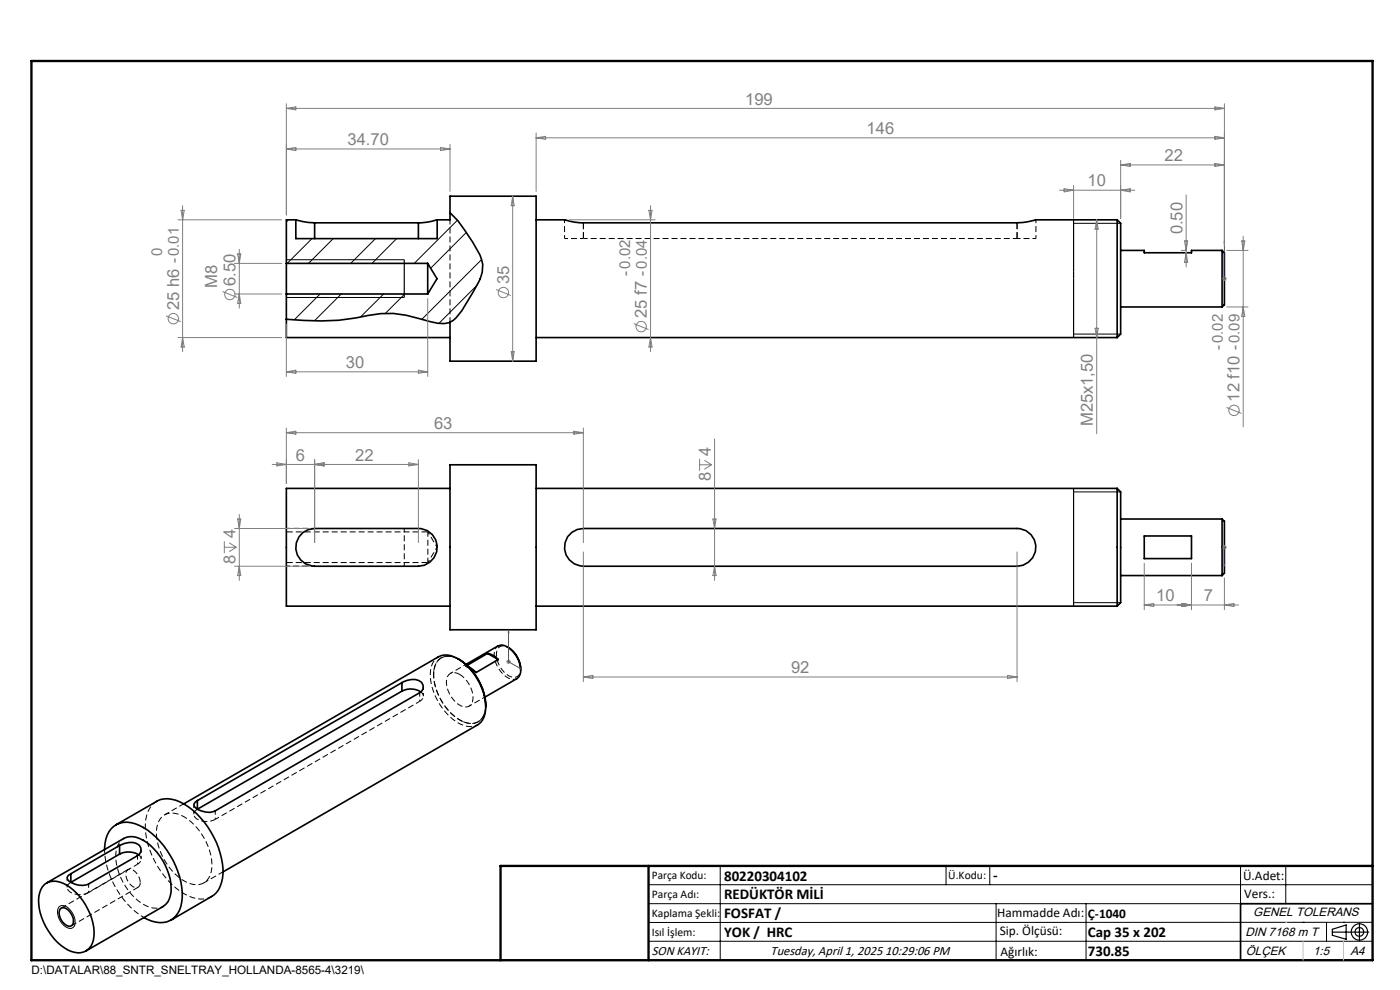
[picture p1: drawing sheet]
<svg xmlns="http://www.w3.org/2000/svg" width="297mm" height="210mm" viewBox="0 0 297 210" stroke-linecap="round" stroke-linejoin="round" font-family="sans-serif">
<path d="M95.5 68.3v-21.7M90.8 119.3v-6.5M39 170.5l-4.1 2.4M43.2 187.3l4.1-2.4M44.9 190.2a5.7 5.7 0 0 1-5.8-.6 18.1 18.1 0 0 1-8.3-14.8 5.7 5.7 0 0 1 2.4-4.8" fill="none" stroke="#000" stroke-width=".21" stroke-dasharray="1.3 .6" stroke-dashoffset=".2" stroke-linecap="butt"/>
<path d="M123.8 50.6h92M105.7 137a2.58 2.58 0 0 0-.7 3 5.7 5.7 0 0 0 3.5 4.1h.5l.7-.2M98.8 141.3l.7 .2M45.7 173.8l43.3-25M18.8 189.3l10.4-6" fill="none" stroke="#000" stroke-width=".21" stroke-dasharray="1.3 .6" stroke-dashoffset=".4" stroke-linecap="butt"/>
<path d="M123.8 50.6v-3.3M215.8 50.6v-3.3M60.8 119.3h30M90.8 112.8h-30M29.8 187.2a2.93 2.93 0 0 0-2.3-2.8 1.35 1.35 0 0 0-.6 2 2.59 2.59 0 0 0 2.1 1.9 .94 .94 0 0 0 .8-1.1" fill="none" stroke="#000" stroke-width=".21" stroke-dasharray="1.3 .6" stroke-dashoffset="-.1" stroke-linecap="butt"/>
<path d="M119.8 50.6h4M119.8 46.6v4M215.8 50.6h4M219.8 50.6v-4M66.8 112.1h-6M85.8 112.1v8M60.8 120.1h6M30.5 194.6a18.2 18.2 0 0 1-8.3-14.4" fill="none" stroke="#000" stroke-width=".21" stroke-dasharray="1.3 .6" stroke-dashoffset=".5" stroke-linecap="butt"/>
<g fill="none" stroke="#000" stroke-width=".21">
<path d="M60.7 55.1h25.1M61.2 46.6l-.5 .5M66.2 50.6l-5.3 5.3M70.7 50.6l-5.3 5.3M79.7 50.6l-5.3 5.3M84.1 50.6l-5.2 5.3M97 46.7l-9.1 9.2M98.9 49.3l-7.5 7.6M102.2 55.1l-12.7 12.6M227.8 47.4h9.9M60.7 63.1h25.1M67.9 62.4l-5.5 5.4"/>
<path d="M72.4 62.4l-5.6 5.6M81.4 62.4l-4.9 4.8M85.9 62.4l-4.1 4.1M101.2 60.5l-8.1 8.1M227.8 70.9h9.9M227.8 104.3h9.9M93.6 139.6a4.6 4.6 0 0 1 5.2 1.3 12.1 12.1 0 0 1 4.2 9.4 3.6 3.6 0 0 1-1.6 2.8M227.8 127.8h9.9M92 142.3v.2M98.1 153l.2 .1M12.5 192.4a1.62 1.62 0 0 1 2.3 .5 3 3 0 0 1 .7 3.8 1.87 1.87 0 0 1-2.4-.8 3.3 3.3 0 0 1-.6-3.5zM137.6 187.7h153.6"/>
<path d="M137.6 191.7h153.6M137.6 199.7h153.6M152.8 183.7v20M200.7 183.7v4M210 183.7v4M211.3 191.7v12M230.4 191.7v12M263.2 183.7v20M272.8 183.7v8M276.4 195.6h.1M281.4 195.6v4.1M285 195.6h.1"/>
<path d="M291.2 195.6l-153.6 .1"/>
</g>
<g fill="none" stroke="#000" stroke-width=".35">
<path d="M60.7 55.9v6.5M60.7 55.9h30M62.8 46.6l1.5 .4 2.4 .3M62.8 46.6h-2.1v9.3M62.8 46.6v4h29.9v-4M66.7 47.3h22.1M66.7 47.3v3.3M88.8 47.3v3.3M90.7 55.9v6.5M90.7 55.9l2 3.2-2 3.3M92.7 46.6l-2 .5-1.9 .2M95.5 45.1v-3.5h18.2v35h-18.2v-8.2"/>
<path d="M95.5 45.1l1.7 1.7a36.4 36.4 0 0 1 5 8.3 6.1 6.1 0 0 1-.6 4.7l-2.6 4.4a8.3 8.3 0 0 1-3.5 4.2M95.5 45.1v1.5h-2.8M113.7 46.6h6.1l3.3 .7h92.7l2.4-.3 1.5-.4h17.3M237 46.6l.7 .8v23.5l-.7 .7M237 46.6v25M237.7 53.1h5v.5h10.1v-.5h6.5M259.3 53.1v12M259.3 53.1a1.18 1.18 0 0 1 .5 1.4v9.2a1.18 1.18 0 0 1-.5 1.4M60.7 67.7v3.9h34.8M60.7 67.7a53.2 53.2 0 0 0 17.4-.8 19.7 19.7 0 0 1 10.7 .6l2.6 .8a5.8 5.8 0 0 0 4.1 .1M60.7 62.4h30M60.7 62.4v5.3"/>
<path d="M113.7 71.6h123.3M237.7 65.1h21.6M95.5 98.6h18.2v35h-18.2zM64.3 112.9l1.2-.6 1.2-.2h22.1a4 4 0 0 1 4 4 4 4 0 0 1-4 4h-22.1a4 4 0 0 1-3.8-2.7 4 4 0 0 1 1.4-4.5zM95.5 103.6h-34.8v25h34.8M113.7 103.6h123.3M121.3 112.9l1.1-.6 1.4-.2h92a4 4 0 0 1 4 4 4 4 0 0 1-4 4h-92a4 4 0 0 1-3.8-2.7 4 4 0 0 1 1.3-4.5zM237 103.6v25M237 103.6l.7 .7v23.5l-.7 .8M237.7 110.1h21.6M242.7 113.7h10.1v4.8h-10.1zM259.3 110.1a1.18 1.18 0 0 1 .5 1.4v9.2a1.18 1.18 0 0 1-.5 1.4"/>
<path d="M259.3 110.1v12M97.2 139.7a4.1 4.1 0 0 0-4.2-.4l-54 31.2M97.2 139.7a12.4 12.4 0 0 1 5.7 11.7 3.6 3.6 0 0 1-1.6 2.4l-54 31.2M97.2 139.7a12.2 12.2 0 0 1 5.8 10.3M103.4 138.6a3.8 3.8 0 0 1 2.3 1.3M103.4 138.6l-4.3 2.5M103.4 138.6l2.3 1.3M105.7 139.9l-4.7 2.8-1.5-1.2M107.6 137.2a1.93 1.93 0 0 0-1.9-.2l-6.8 3.9M107.6 137.2a5.7 5.7 0 0 1 2.7 5.9l-.7 .9-6.7 3.9M107.6 137.2a5.6 5.6 0 0 1 2.9 4.9M113.7 128.6h123.3"/>
<path d="M237.7 122.1h21.6M85.3 144.8a3.7 3.7 0 0 1 4.1-.1 1.4 1.4 0 0 1-.4 2.3l-43.4 25a4.1 4.1 0 0 1-4.4-1l-.1-.4 .8-.8M85.3 146.6a3.9 3.9 0 0 1 4 .2M85.3 144.8l-43.4 25M85.3 146.6l-43.4 25.1v-1.9M85.3 144.8v1.8M24.6 175l8.6-5a5.6 5.6 0 0 1 5.9 .6 18.2 18.2 0 0 1 8.2 14.7 5.8 5.8 0 0 1-2.4 4.9l-8.6 5M25.4 179.3a3.9 3.9 0 0 1 4.2 0 1.41 1.41 0 0 1-.5 2.2l-10.3 6a4 4 0 0 1-4.5-1v-.4l.2-.4 .5-.4M25.4 179.3l-10.4 6M25.4 179.3v1.9M9.5 187.6a4.3 4.3 0 0 1 5.3 .6 13 13 0 0 1 5.1 10.3 3.4 3.4 0 0 1-4.7 3.4 12.5 12.5 0 0 1-6.9-11.8 4.1 4.1 0 0 1 1.2-2.5zM9.9 187.3l16.3-9.4a3.9 3.9 0 0 1 4.2 .4 12.4 12.4 0 0 1 5.8 11.6 3.4 3.4 0 0 1-1.6 2.4l-16.4 9.4"/>
<path d="M12.7 192.9a1.34 1.34 0 0 1 2.1 .5 2.48 2.48 0 0 1 .6 2.8 1.07 1.07 0 0 1-1.7-.2 2.88 2.88 0 0 1-1-3.1zM22.2 180.2a5.4 5.4 0 0 1 3.2-5.6 7.5 7.5 0 0 1 6.8 2.2 18.2 18.2 0 0 1 6.5 13.6 5 5 0 0 1-4 5.3 6.9 6.9 0 0 1-4.2-1M25.4 181.2a4.1 4.1 0 0 1 4 .1M25.4 181.2l-10.4 6v-1.9M291.2 191.7h-28v12"/>
</g>
<path d="M90.8 119.3l1.9-3.2M92.7 116.1l-1.9-3.3M93 139.3a5 5 0 0 0-1.6 5.4 12.5 12.5 0 0 0 6.9 9.2 3.7 3.7 0 0 0 3-.2M89.8 147.7v-2M98.9 140.9l-3.4 2M99.5 149.8l3.4-2M39.1 173.3a12.8 12.8 0 0 1 5.8 10.8 3.3 3.3 0 0 1-4.7 3.3 12.4 12.4 0 0 1-6.9-11.8 3.3 3.3 0 0 1 5-2.7l.8 .4M41.1 170.7v2M14.2 186.2v2M30 182.2v-2M34.6 192.3a4.8 4.8 0 0 1-5.3-1.2 12.7 12.7 0 0 1-4.7-10.5 3.8 3.8 0 0 1 1.7-2.8" fill="none" stroke="#000" stroke-width=".21" stroke-dasharray="1.3 .6" stroke-dashoffset=".6" stroke-linecap="butt"/>
<path d="M93.4 139.7a3.6 3.6 0 0 0-1.4 2.6M92 142.7a11.9 11.9 0 0 0 6.1 10.3M97.5 143.1a5.8 5.8 0 0 1 2.7 5.8 1.59 1.59 0 0 1-2.4 .8 5.9 5.9 0 0 1-3-5.7 1.65 1.65 0 0 1 2.7-.9M41.9 171.6a1.19 1.19 0 0 0-.8 1.3 1.19 1.19 0 0 0 1 1 4.2 4.2 0 0 0 3.6-.1M15 187.1a1.19 1.19 0 0 0-.7 1.3 1.19 1.19 0 0 0 1 1 4.2 4.2 0 0 0 3.5-.1M15.2 196.4l14.1-8.2M27.1 184.5l-14.1 8.1" fill="none" stroke="#000" stroke-width=".21" stroke-dasharray="1.3 .6" stroke-dashoffset=".1" stroke-linecap="butt"/>
<path d="M89 148.8v-1.8M45.7 173.8v-1.8M18.8 189.3v-1.8M29.2 183.3v-1.8" fill="none" stroke="#000" stroke-width=".21" stroke-dasharray="1.3 .6" stroke-dashoffset=".9" stroke-linecap="butt"/>
<path d="M89 148.8a1.12 1.12 0 0 0 .8-1 1.12 1.12 0 0 0-.5-1M98.8 141.3l2.2 1.3M29.2 183.3a1.12 1.12 0 0 0 .7-.9 1.12 1.12 0 0 0-.5-1.1" fill="none" stroke="#000" stroke-width=".21" stroke-dasharray="1.3 .6" stroke-dashoffset=".3" stroke-linecap="butt"/>
<path d="M93.6 139.5l-.2 .2M92 142.5v.2M98.3 153.1a3.5 3.5 0 0 0 3.1 0M99.1 141.1l-.3 .2M103.1 149.5a3.5 3.5 0 0 1-3.1 4 7.8 7.8 0 0 1-5.6-3.7 10 10 0 0 1-2-8.8 3.1 3.1 0 0 1 4.4-1.4l.7 .3" fill="none" stroke="#000" stroke-width=".21" stroke-dasharray="1.3 .6" stroke-linecap="butt"/>
<path d="M110.5 141.8a1.58 1.58 0 0 1-.8 1.7 1.58 1.58 0 0 1-1.8-.2 5.2 5.2 0 0 1-2.4-5.5 1.54 1.54 0 0 1 2.4-.5" fill="none" stroke="#000" stroke-width=".21" stroke-dasharray="1.3 .6" stroke-dashoffset=".8" stroke-linecap="butt"/>
<g fill="none" stroke="#808080" stroke-width=".21">
<path d="M60.7 22v23.6M60.7 31.6h34.8M60.7 31.6l2.1-.3v.7zM60.7 23l2.1-.3v.6zM60.7 23h199.1M93.5 31.3l2 .3-2 .4zM95.5 30.6v10M113.7 28.2v12.4M113.7 29.2h146.1M113.7 29.2l2-.3v.7zM227.8 39.4v6.9M237.7 34v12.3"/>
<path d="M237.7 35h22.1M237.7 35l2-.3v.6zM257.7 22.7l2.1 .3-2.1 .3zM257.7 28.9l2.1 .3-2.1 .4zM257.7 34.7l2.1 .3-2.1 .3zM259.8 22v30.1M37.7 46.6h22.1M38.4 44.6h.7l-.4 2zM38.7 43.6v31M49.7 55.9h10.1M50.4 53.9h.7l-.3 2zM50.8 52.9v12.5"/>
<path d="M108.8 41.6v35M108.8 41.6l.3 2h-.7zM120.8 46.6h18.2M137.7 44.6h.6l-.3 2zM138 43.6v31M224.8 40.3h15.9M225.7 40l2.1 .3-2.1 .4zM232.7 46.6v45.4M232.7 46.6l.3 2h-.7zM237.7 40.3l2-.3v.7zM250.6 53.1h1.1M251.3 51.1h.7l-.4 2z"/>
<path d="M251.6 41.3v15.3M251.6 53.6l.4 2h-.7zM259.3 59.1h.9M259.4 58.8l.7 .7M259.8 58.6v1M260.1 58.8l-.7 .7M260.2 53.1h4.6M263.4 51.1h.7l-.4 2zM263.7 50.1v40.4M35.2 67l3.1 1.2M37.7 71.6h22.1M38.7 71.6l.4 2h-.7z"/>
<path d="M47.2 61.8l3.1 1.3M49.7 62.4h10.1M50.8 62.4l.3 2h-.7zM60.7 68.7v11.2M60.7 78.9l2.1-.4v.7zM60.7 78.9h30M88.8 78.5l1.9 .4-1.9 .3zM90.7 63.4v16.5M105.2 61.4l3.2 1.3M108.4 74.6h.7l-.3 2zM134.4 68.6l3.2 1.3M138 71.6l.3 2h-.6z"/>
<path d="M232.3 69.6h.7l-.3 2zM260.2 65.1h4.6M263.7 65.1l.4 2h-.7zM57.7 98.5h31.1M58.7 98.2l2 .3-2 .3zM60.7 90.8v11.8M60.7 91.8l2.1-.3v.6zM60.7 91.8h63.1M66.7 97.5v17.6M66.7 98.5l2.1-.3v.6zM86.7 98.2l2.1 .3-2.1 .3zM88.8 97.5v17.6"/>
<path d="M121.7 91.5l2.1 .3-2.1 .3zM123.8 90.8v24.3M148.4 97.3v2.6M148.4 98.6h2.6M149.4 97.6l1.6 1M151 98.6l-1.6 .9M151.6 93.1v30M260.2 86.4l3.1 1.3M47.6 114.8v2.5M47.6 116.1h2.5M48.6 115.1l1.5 1M49.7 112.1h16.1"/>
<path d="M50.1 116.1l-1.5 .9M50.4 110.1h.7l-.3 2zM50.8 109.1v14M123.8 117.1v27.5M151.2 110.1h.7l-.3 2zM215.8 117.1v27.5M242.7 119.5v9.8M252.8 119.5v9.8M259.3 116.1h.9M259.4 115.7l.7 .7M259.8 115.6v1M260.1 115.7l-.7 .7"/>
<path d="M49.7 120.1h16.1M50.8 120.1l.3 2h-.7zM107.9 139.9v1M151.6 120.1l.3 2h-.7zM242.7 128.3h20M242.7 128.3l2.1-.3v.6zM250.8 128l2 .3-2 .3zM259.8 122.6v6.7M259.8 128.3l2-.3v.6zM107.4 140.4h1M107.5 140l.7 .7M108.2 140l-.7 .7"/>
<path d="M123.8 143.6h92M123.8 143.6l2-.3v.6zM213.7 143.3l2.1 .3-2.1 .3z"/>
<circle cx="36.8" cy="67.6" r="1.11"/>
<circle cx="48.8" cy="62.5" r="1.09"/>
<circle cx="106.8" cy="62.1" r="1.11"/>
<circle cx="136" cy="69.3" r="1.09"/>
<circle cx="261.8" cy="87" r="1.11"/>
</g>
<g fill="none" stroke="#000" stroke-width=".25">
<path d="M85.8 55.1v8M227.8 46.6v25M227.8 103.6v25M282.6 197.7h7.8M282.6 197.1l3-.9v3l-3-.8zM288.4 195.8v3.8M106.2 203.7h185"/>
<circle cx="288.4" cy="197.7" r="1.74"/>
<circle cx="288.4" cy="197.7" r=".93"/>
</g>
<path d="M259.8 59v.2zM259.8 51.1v.4v-.4M259.8 59.1h.1M259.8 51.1v8M259.8 116v.2zM259.8 116.1h.1M259.8 116.1v4M107.9 133.8v.4l-.1-.1zM107.9 133.8v6.6l2.8 1.6M259.8 120.1v-.4v.4M110.4 141.7l.3 .3-.3-.1z" fill="none" stroke="#00f" stroke-width=".21"/>
<path d="M6.7 12.9h284.5v190.8h-284.5zM137.6 183.7v20M291.2 183.7h-185v20" fill="none" stroke="#000" stroke-width=".5"/>
<path d="M276.4 199.7v4M285 199.7v4" fill="none" stroke="#c0c0c0" stroke-width=".21"/>
<path d="M272.8 195.6h.1" fill="none" stroke="#c0c0c0" stroke-width=".25"/>
<g fill="#00f">
<path d="M259.8 59v.2zM259.8 51.1v.4z"/>
<path d="M110.4 141.7l.3 .3-.3-.1zM107.9 133.8v.4l-.1-.1zM259.8 119.7v.4zM259.8 116v.2z"/>
</g>
<g font-size="3.5" fill="#808080">
<text x="158.1" y="22.2">199</text>
<text x="183.8" y="28.4">146</text>
<text x="73.7" y="30.8">34.70</text>
<text x="247.1" y="34.2">22</text>
<text x="230.7" y="39.6">10</text>
<text x="250.8" y="49.7" transform="rotate(-90 250.8 49.7)">0.50</text>
<text x="38" y="65.8" transform="rotate(-90 38 65.8)">25 h6 -0.01</text>
<text x="46.1" y="61.1" transform="rotate(-90 46.1 61.1)">M8</text>
<text x="50" y="60.6" transform="rotate(-90 50 60.6)">6.50</text>
<text x="108" y="60.2" transform="rotate(-90 108 60.2)">35</text>
<text x="137.2" y="67.4" transform="rotate(-90 137.2 67.4)">25 f7 -0.04</text>
<text x="73.4" y="78">30</text>
<text x="263" y="85.2" transform="rotate(-90 263 85.2)">12 f10 -0.09</text>
<text x="92.1" y="91">63</text>
<text x="231.9" y="90.4" transform="rotate(-90 231.9 90.4)">M25x1,50</text>
<text x="62.8" y="97.7">6</text>
<text x="75.4" y="97.7">22</text>
<text x="150.8" y="96.6" transform="rotate(-90 150.8 96.6)">4</text>
<text x="150.8" y="102.1" transform="rotate(-90 150.8 102.1)">8</text>
<text x="50" y="119.6" transform="rotate(-90 50 119.6)">8</text>
<text x="50" y="114.1" transform="rotate(-90 50 114.1)">4</text>
<text x="245.3" y="127.5">10</text>
<text x="255.4" y="127.5">7</text>
<text x="167.8" y="142.8">92</text>
</g>
<g font-size="3.2" fill="#808080">
<text x="34.4" y="54.3" transform="rotate(-90 34.4 54.3)">0</text>
<text x="133.7" y="58.4" transform="rotate(-90 133.7 58.4)">-0.02</text>
<text x="259.4" y="74.2" transform="rotate(-90 259.4 74.2)">-0.02</text>
</g>
<g font-size="3.2">
<text x="153.6" y="190.8">REDÜKTÖR MİLİ</text>
<text x="153.6" y="186.8">80220304102</text>
<text x="210.7" y="186.6">-</text>
<text x="153.6" y="194.8">FOSFAT /</text>
<text x="153.6" y="198.8">YOK / HRC</text>
<text x="230.8" y="198.7">Cap 35 x 202</text>
<text x="230.8" y="202.8">730.85</text>
</g>
<g font-size="2.8">
<text x="263.7" y="186.7">Ü.Adet:</text>
<text x="263.9" y="190.5">Vers.:</text>
<text x="211.5" y="194.5">Hammadde Adı:</text>
<text x="230.8" y="194.7">Ç-1040</text>
<text x="138.3" y="202.6">SON KAYIT:</text>
<text x="163.5" y="202.6">Tuesday, April 1, 2025 10:29:06 PM</text>
<text x="212.1" y="198.4">Sip. Ölçüsü:</text>
<text x="212.2" y="202.7">Ağırlık:</text>
</g>
<g font-size="2.6">
<text x="265.9" y="194.4">GENEL TOLERANS</text>
<text x="264.2" y="198.5">DIN 7168 m T</text>
<text x="264.3" y="202.6">ÖLÇEK</text>
<text x="278.5" y="202.6">1:5</text>
<text x="286.5" y="202.6">A4</text>
</g>
<g font-size="2.5">
<text x="138.3" y="186.4">Parça Kodu:</text>
<text x="138.3" y="190.5">Parça Adı:</text>
<text x="201.2" y="186.5">Ü.Kodu:</text>
<text x="138.3" y="194.5">Kaplama Şekli:</text>
<text x="138.3" y="198.6">Isıl İşlem:</text>
<text x="6.7" y="206.7">D:\DATALAR\88_SNTR_SNELTRAY_HOLLANDA-8565-4\3219\</text>
</g>
</svg>
